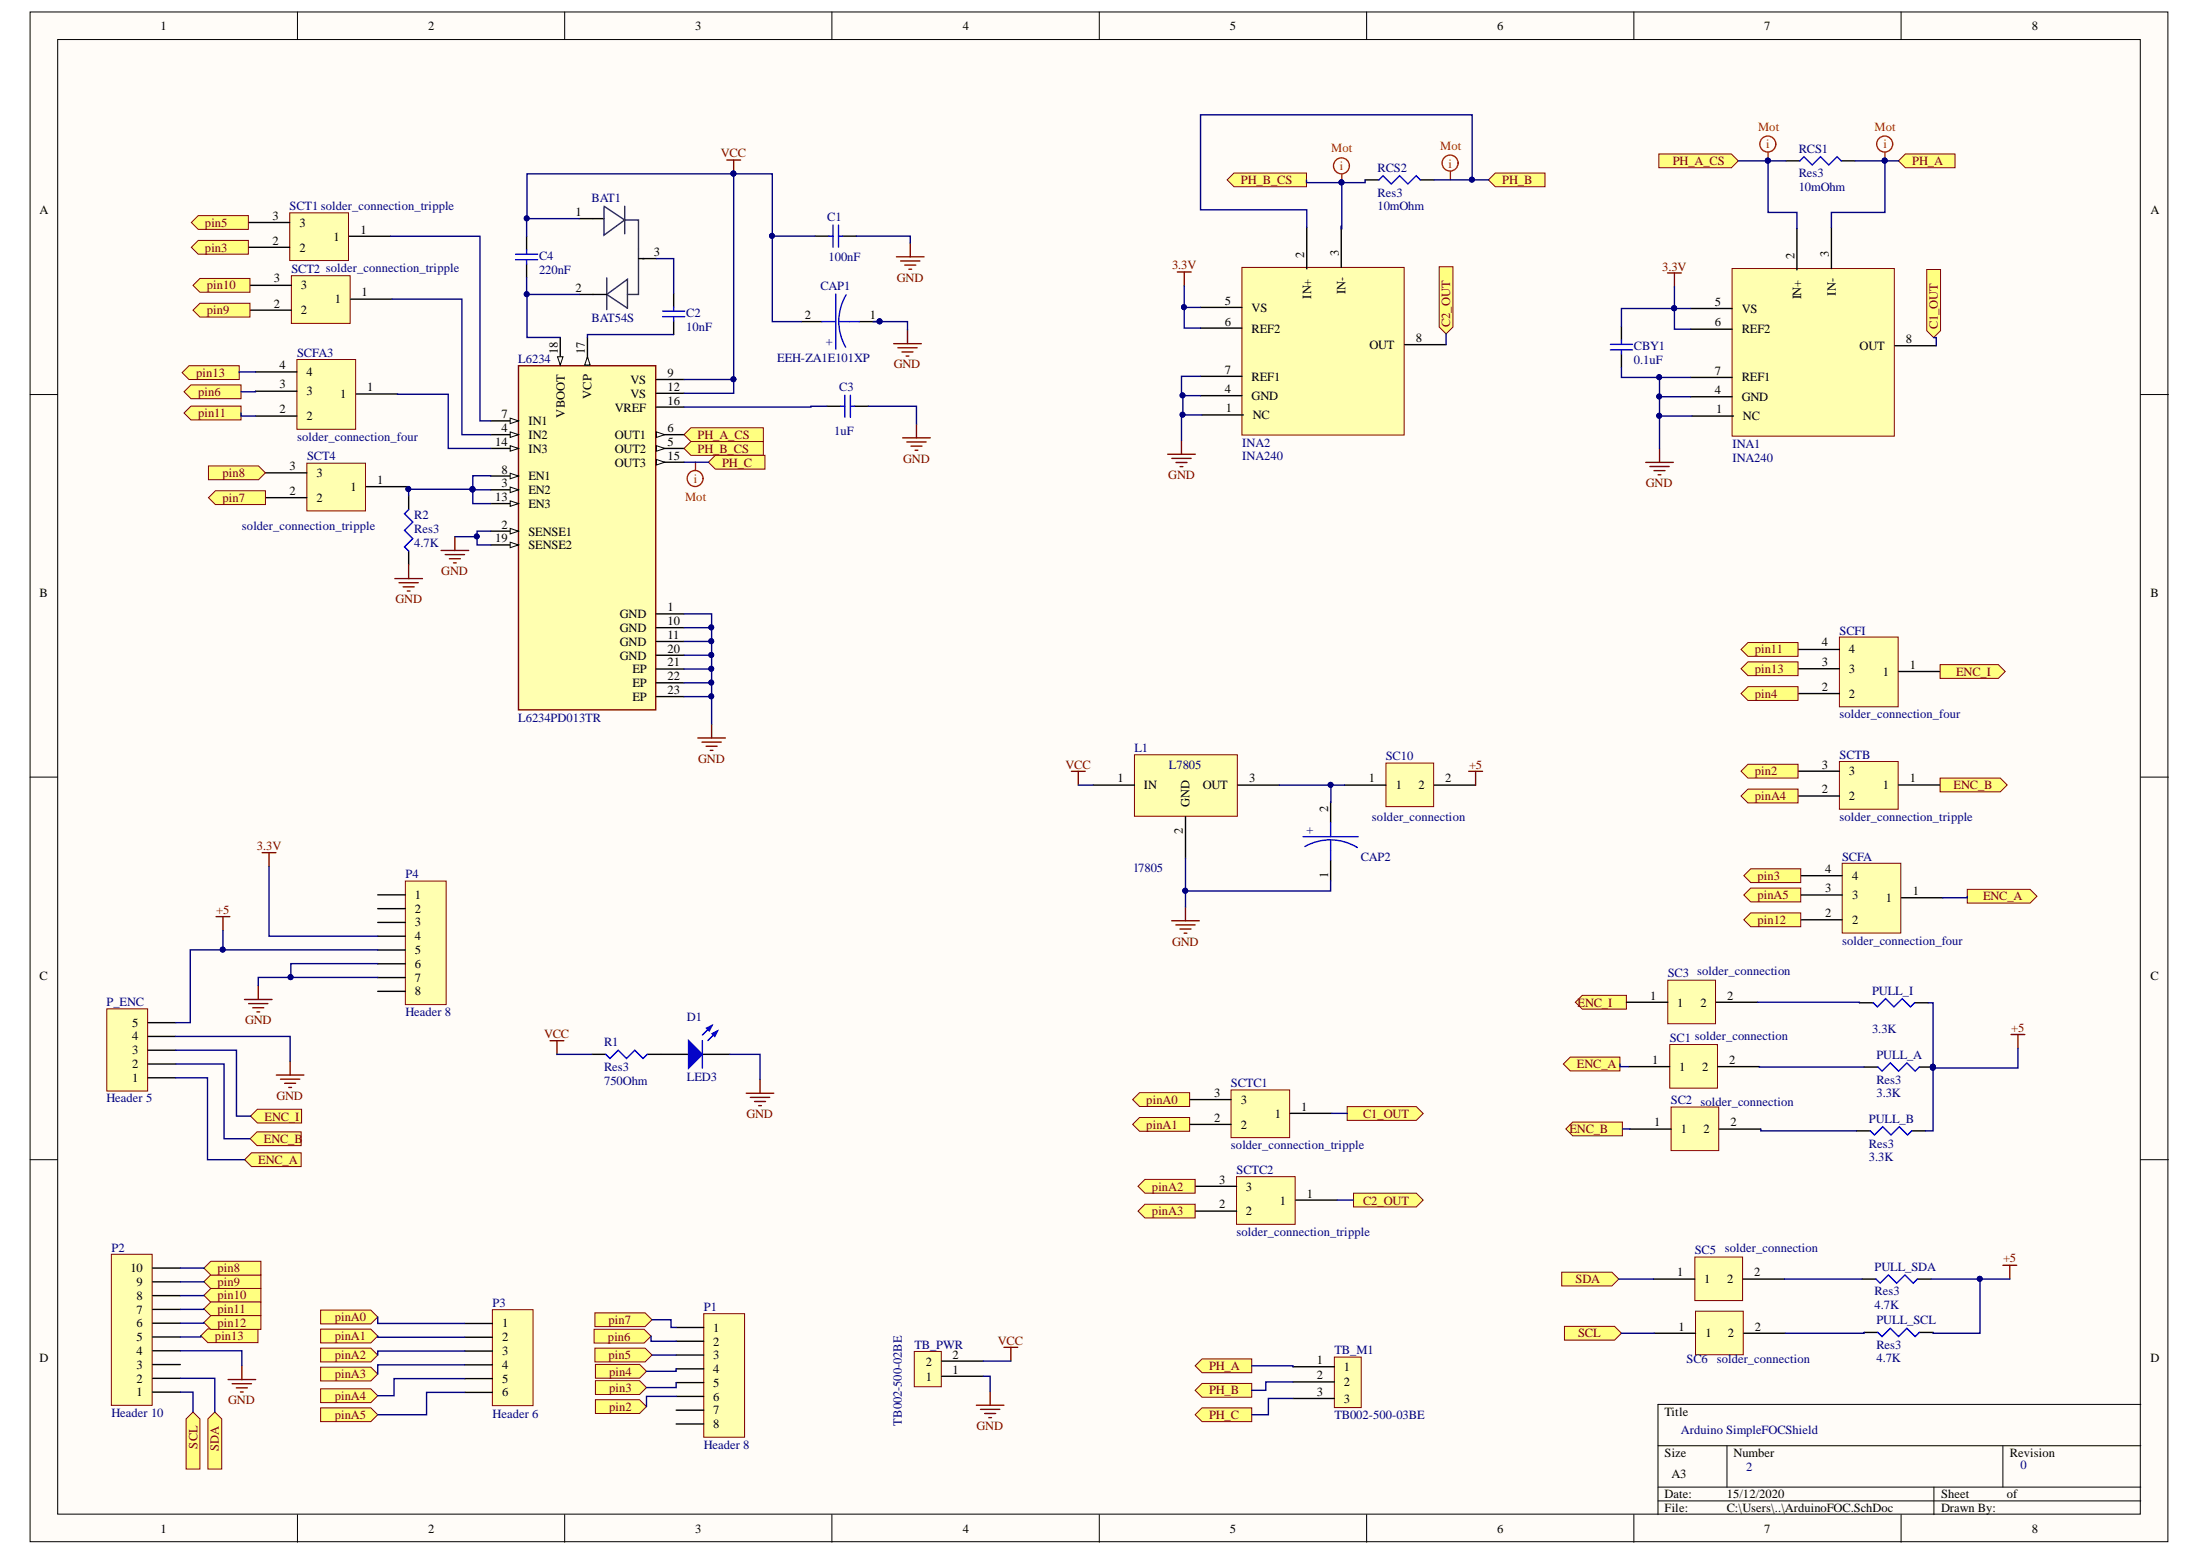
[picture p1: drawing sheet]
<svg xmlns="http://www.w3.org/2000/svg" width="297mm" height="210mm" viewBox="0 0 297 210" stroke-linecap="round" stroke-linejoin="round" font-family="sans-serif">
<g fill="#fffcf8" stroke="#000" stroke-width=".14">
<path d="M4.1 1.6h288.6v206.5h-288.6z"/>
<path d="M7.8 5.3h281.2v199.1h-281.2z"/>
</g>
<g fill="none" stroke="#000" stroke-width=".14">
<path d="M40.2 1.6v3.7M76.2 1.6v3.7M112.3 1.6v3.7M148.4 1.6v3.7M184.5 1.6v3.7M220.6 1.6v3.7M256.7 1.6v3.7M4.1 53.3h3.7M289.1 53.3h3.7M4.1 104.9h3.7M289.1 104.9h3.7M4.1 156.5h3.7"/>
<path d="M289.1 156.5h3.7M223.9 195.2h65.2M233.2 195.2v5.5M270.4 195.2v5.5M289.1 189.6h-65.2v14.9M40.2 204.5v3.7M76.2 204.5v3.7M112.3 204.5v3.7M148.4 204.5v3.7M184.5 204.5v3.7M220.6 204.5v3.7M223.9 200.7h65.2"/>
<path d="M223.9 202.6h65.2M256.7 204.5v3.7M261.1 200.7v3.8"/>
</g>
<path d="M95 177.3h5.5v16.7h-5.5z" fill="#ffffb0" stroke="#800000" stroke-width=".14"/>
<path d="M91.3 179.2h3.7M91.3 181.1h3.7M91.3 182.9h3.7M91.3 184.8h3.7M91.3 186.6h3.7M91.3 188.5h3.7M91.3 190.4h3.7M91.3 192.2h3.7" fill="none" stroke="#000" stroke-width=".19"/>
<path d="M66.5 176.8h5.5v12.9h-5.5z" fill="#ffffb0" stroke="#800000" stroke-width=".14"/>
<g fill="none" stroke="#000" stroke-width=".19">
<path d="M71.1 31.9v1.9M71.1 35.6v1.9M91 39.6v1.8M110 31.9h1.9M113.8 31.9h1.8M91 43.3v1.9M108.2 43.4h2.8M111.7 54.8h1.8M115.4 54.8h1.8M116 43.4h2.8M62.8 178.6h3.7M62.8 180.5h3.7"/>
<path d="M62.8 182.4h3.7M62.8 184.2h3.7M62.8 186.1h3.7M62.8 188h3.7"/>
</g>
<path d="M59.6 74.3h3.7M60.1 74.9h2.6M60.7 75.4h1.5M61.2 76h.4M61.4 72.4v1.9M94.2 99.6h3.7M96.1 97.8v1.8M94.8 100.2h2.6M95.3 100.7h1.5M95.9 101.3h.4" fill="none" stroke="#800000" stroke-width=".19"/>
<circle cx="118.8" cy="43.4" r=".33" fill="#000080" stroke="#000080" stroke-width=".14"/>
<g fill="none" stroke="#00f" stroke-width=".19">
<path d="M69.6 35.1h3M69.6 34.3h3M71.1 33.8v.5M71.1 35.1v.5M111.9 31.9h.6M112.5 30.4v3M112.8 39.7v7.4M113.2 30.4v3M113.2 31.9h.6M114.2 39.8a7 7 0 0 0 0 7.1M89.5 42h2.9M89.5 42.7h2.9"/>
<path d="M91 41.4v.6M91 42.7v.6M111 43.4h1.8M113.4 43.4h2.6M113.5 54.8h.6M114.1 53.4v2.9M114.8 53.4v2.9M114.8 54.8h.6"/>
</g>
<path d="M123.4 182.4h3.7v4.8h-3.7z" fill="#ffffb0" stroke="#800000" stroke-width=".14"/>
<path d="M127.2 185.8h5.6M127.2 183.7h5.6" fill="none" stroke="#000" stroke-width=".19"/>
<path d="M70 49.4h18.5v46.4h-18.5z" fill="#ffffb0" stroke="#800000" stroke-width=".19"/>
<path d="M66.3 56.8h3.7" fill="none" stroke="#000" stroke-width=".19"/>
<path d="M68.9 56.4l1.1 .4-1.1 .4z" fill="#fffcf8"/>
<path d="M68.9 56.4l1.1 .4-1.1 .4z" fill="none" stroke="#000" stroke-width=".14"/>
<path d="M66.3 58.7h3.7" fill="none" stroke="#000" stroke-width=".19"/>
<path d="M68.9 58.3l1.1 .4-1.1 .3z" fill="#fffcf8"/>
<path d="M68.9 58.3l1.1 .4-1.1 .3z" fill="none" stroke="#000" stroke-width=".14"/>
<path d="M66.3 60.5h3.7" fill="none" stroke="#000" stroke-width=".19"/>
<path d="M68.9 60.2l1.1 .3-1.1 .4z" fill="#fffcf8"/>
<path d="M68.9 60.2l1.1 .3-1.1 .4z" fill="none" stroke="#000" stroke-width=".14"/>
<path d="M66.3 64.3h3.7" fill="none" stroke="#000" stroke-width=".19"/>
<path d="M68.9 63.9l1.1 .4-1.1 .3z" fill="#fffcf8"/>
<path d="M68.9 63.9l1.1 .4-1.1 .3z" fill="none" stroke="#000" stroke-width=".14"/>
<path d="M66.3 66.1h3.7" fill="none" stroke="#000" stroke-width=".19"/>
<path d="M68.9 65.7l1.1 .4-1.1 .4z" fill="#fffcf8"/>
<path d="M68.9 65.7l1.1 .4-1.1 .4z" fill="none" stroke="#000" stroke-width=".14"/>
<path d="M66.3 68h3.7" fill="none" stroke="#000" stroke-width=".19"/>
<path d="M68.9 67.6l1.1 .4-1.1 .4z" fill="#fffcf8"/>
<path d="M68.9 67.6l1.1 .4-1.1 .4z" fill="none" stroke="#000" stroke-width=".14"/>
<path d="M66.3 71.7h3.7" fill="none" stroke="#000" stroke-width=".19"/>
<path d="M68.9 71.3l1.1 .4-1.1 .4z" fill="#fffcf8"/>
<path d="M68.9 71.3l1.1 .4-1.1 .4z" fill="none" stroke="#000" stroke-width=".14"/>
<path d="M66.3 73.6h3.7" fill="none" stroke="#000" stroke-width=".19"/>
<path d="M68.9 73.2l1.1 .4-1.1 .3z" fill="#fffcf8"/>
<path d="M68.9 73.2l1.1 .4-1.1 .3z" fill="none" stroke="#000" stroke-width=".14"/>
<path d="M88.6 51.2h3.8M88.6 53.1h3.8M88.6 55h3.8M88.6 58.7h3.8" fill="none" stroke="#000" stroke-width=".19"/>
<path d="M88.6 58.3l1.1 .4-1.1 .3z" fill="#fffcf8"/>
<path d="M88.6 58.3l1.1 .4-1.1 .3z" fill="none" stroke="#000" stroke-width=".14"/>
<path d="M88.6 60.5h3.8" fill="none" stroke="#000" stroke-width=".19"/>
<path d="M88.6 60.2l1.1 .3-1.1 .4z" fill="#fffcf8"/>
<path d="M88.6 60.2l1.1 .3-1.1 .4z" fill="none" stroke="#000" stroke-width=".14"/>
<path d="M88.6 62.4h3.8" fill="none" stroke="#000" stroke-width=".19"/>
<path d="M88.6 62l1.1 .4-1.1 .4z" fill="#fffcf8"/>
<path d="M88.6 62l1.1 .4-1.1 .4z" fill="none" stroke="#000" stroke-width=".14"/>
<path d="M79.3 45.6v3.7" fill="none" stroke="#000" stroke-width=".19"/>
<path d="M79.3 48.2l.4 1.1h-.8z" fill="#fffcf8"/>
<path d="M79.3 48.2l.4 1.1h-.8z" fill="none" stroke="#000" stroke-width=".14"/>
<path d="M75.6 45.6v3.7M88.6 82.9h3.8M88.6 84.7h3.8M88.6 86.6h3.8M88.6 88.4h3.8M88.6 90.3h3.8M88.6 92.2h3.8M88.6 94h3.8" fill="none" stroke="#000" stroke-width=".19"/>
<path d="M75.3 48.2h.7l-.4 1.1z" fill="#fffcf8"/>
<path d="M75.3 48.2h.7l-.4 1.1z" fill="none" stroke="#000" stroke-width=".14"/>
<path d="M14.4 136.2h5.5v11.1h-5.5z" fill="#ffffb0" stroke="#800000" stroke-width=".14"/>
<path d="M78.2 29.5h3.3M78.2 39.7h3.7M86.2 34.9h2.4M20 139.9h3.7M20 138h3.7M20 145.5h3.7M20 143.6h3.7M20 141.8h3.7M89.2 142.3h3.8M94.8 142.3h3.8" fill="none" stroke="#000" stroke-width=".19"/>
<path d="M81.5 27.8l2.8 1.9-2.8 2v-3.7M81.9 39.7l2.8-2v3.9zM81.9 37.5v4.3M84.3 29.7h1.9v10h-1.5M84.3 27.8v3.8" fill="none" stroke="#073763" stroke-width=".19"/>
<g fill="none" stroke="#800000" stroke-width=".19">
<path d="M121 34.7h3.8M121.6 35.2h2.6M122.2 35.8h1.4M122.7 36.3h.4M122.9 32.8v1.9M120.7 46.4h3.7M121.2 46.9h2.6M121.8 47.5h1.5M121.9 59.1h3.7M122.3 48.1h.4M122.4 59.7h2.6M122.5 44.5v1.9"/>
<path d="M123.7 57.2v1.9M123 60.2h1.5M123.6 60.8h.3M33 134.9h3.7M33.6 135.5h2.6M34.1 136h1.5M34.7 136.6h.4M34.9 133.1v1.8M37.3 145.1h3.7M37.9 145.7h2.6M38.4 146.2h1.5M39 146.8h.4"/>
<path d="M39.2 143.3v1.8M131.8 189.7h3.7M132.4 190.2h2.6M132.9 190.8h1.5M133.5 191.4h.4M133.7 187.8v1.9M135.5 181.9h1.9M136.5 181.9v1.8"/>
</g>
<g fill="none" stroke="#f00" stroke-width=".19">
<path d="M181.2 23.5v1.2M238.7 20.6v1.1M93.9 62.4v1.1"/>
<circle cx="238.7" cy="19.4" r="1.08"/>
<circle cx="181.1" cy="22.4" r="1.08"/>
<circle cx="93.8" cy="64.6" r="1.08"/>
</g>
<g fill="#000080" stroke="#000080" stroke-width=".14">
<circle cx="238.7" cy="21.7" r=".34"/>
<circle cx="181.1" cy="24.6" r=".33"/>
</g>
<path d="M93 140.5l1.8 1.8-1.8 1.9z" fill="#00f"/>
<path d="M96.1 138.4l-1.3 1.3M96.9 139.2l-1.3 1.3M93 140.5l1.8 1.8-1.8 1.9z" fill="none" stroke="#00f" stroke-width=".19"/>
<path d="M96.1 139.5l.8-.3-.4 .7z" fill="#00f"/>
<path d="M96.1 139.5l.8-.3-.4 .7z" fill="none" stroke="#00f" stroke-width=".19"/>
<path d="M95.4 138.8l.7-.4-.3 .8z" fill="#00f"/>
<path d="M95.4 138.8l.7-.4-.3 .8zM94.8 140.5v3.7M252.5 152.7l.6 .5 1.1-1.1 1.1 1.1 1.1-1.1 1.2 1.1 .5-.5M253.6 144l.5 .6 1.1-1.1 1.1 1.1 1.2-1.1 1.1 1.1 .5-.6" fill="none" stroke="#00f" stroke-width=".19"/>
<path d="M100.8 147.6h3.7M101.3 148.1h2.6M101.9 148.7h1.5M102.4 149.2h.4M102.6 145.7v1.9" fill="none" stroke="#800000" stroke-width=".19"/>
<path d="M250.7 152.7h1.8M251.7 144h1.9M258.1 152.7h1.9M259.1 144h1.9" fill="none" stroke="#000" stroke-width=".19"/>
<g fill="#ffff80" stroke="#800000" stroke-width=".14">
<path d="M33.8 153.7l.9-.9h6v1.8h-6z" fill-rule="evenodd"/>
<path d="M211.1 143.6l.9-.9h6.7v1.9h-6.7z" fill-rule="evenodd"/>
<path d="M33 156.5l1-.9h6.7v1.9h-6.7z" fill-rule="evenodd"/>
<path d="M211.4 152.4l.9-.9h6.8v1.8h-6.8z" fill-rule="evenodd"/>
</g>
<path d="M225.6 149.4h6.5v5.9h-6.5z" fill="#ffffb0" stroke="#800000" stroke-width=".14"/>
<path d="M220 152.4h5.6M232.1 152.4h5.6" fill="none" stroke="#000" stroke-width=".19"/>
<path d="M225.4 141h6.5v5.9h-6.5z" fill="#ffffb0" stroke="#800000" stroke-width=".14"/>
<path d="M55.2 66.9v1.9M55.2 74.4v1.8M219.9 144h5.5M232 144h5.5" fill="none" stroke="#000" stroke-width=".19"/>
<path d="M55.2 68.8l-.6 .6 1.1 1.1-1.1 1.1 1.1 1.1-1.1 1.1 .6 .6" fill="none" stroke="#00f" stroke-width=".19"/>
<path d="M53.3 78.1h3.7M53.9 78.7h2.6M54.4 79.2h1.5M55 79.8h.4M55.2 76.2v1.9" fill="none" stroke="#800000" stroke-width=".19"/>
<path d="M39.1 28.7h8v6.5h-8z" fill="#ffffb0" stroke="#800000" stroke-width=".14"/>
<path d="M33.5 33.4h5.6M33.5 30h5.6M47.1 31.9h5.6" fill="none" stroke="#000" stroke-width=".19"/>
<g fill="#ffff80" stroke="#800000" stroke-width=".14">
<path d="M33.8 150.7l1-1h5.9v1.9h-5.9z" fill-rule="evenodd"/>
<path d="M212.7 135.3l.9-.9h6v1.8h-6z" fill-rule="evenodd"/>
</g>
<path d="M225.2 132.3h6.4v5.9h-6.4z" fill="#ffffb0" stroke="#800000" stroke-width=".14"/>
<path d="M219.6 135.3h5.6M231.7 135.3h5.6M251.1 135.4h1.8M258.5 135.4h1.9" fill="none" stroke="#000" stroke-width=".19"/>
<path d="M252.9 135.4l.6 .5 1.1-1.1 1.1 1.1 1.1-1.1 1.1 1.1 .6-.5" fill="none" stroke="#00f" stroke-width=".19"/>
<path d="M39.3 37.2h8v6.5h-8z" fill="#ffffb0" stroke="#800000" stroke-width=".14"/>
<path d="M33.8 38.5h5.5M33.8 41.9h5.5M47.4 40.4h5.5M79.9 142.3h1.9M87.4 142.3h1.8" fill="none" stroke="#000" stroke-width=".19"/>
<path d="M81.8 142.3l.6 .6 1.1-1.1 1.1 1.1 1.1-1.1 1.1 1.1 .6-.6" fill="none" stroke="#00f" stroke-width=".19"/>
<g fill="#ffff80" stroke="#800000" stroke-width=".14">
<path d="M27.5 173l1-.9h6.7v1.8h-6.7z" fill-rule="evenodd"/>
<path d="M27.5 174.9l1-1h6.7v1.9h-6.7z" fill-rule="evenodd"/>
<path d="M27.5 176.7l1-1h6.7v1.9h-6.7z" fill-rule="evenodd"/>
<path d="M26.1 38.5l.9-.9h6.8v1.8h-6.8z" fill-rule="evenodd"/>
<path d="M24.8 55.8l1-1h6.7v1.9h-6.7z" fill-rule="evenodd"/>
<path d="M25.8 33.4l1-.9h6.7v1.8h-6.7z" fill-rule="evenodd"/>
<path d="M24.8 52.9l1-.9h6.7v1.8h-6.7z" fill-rule="evenodd"/>
<path d="M80.3 182h6.8l.9 .9-.9 .9h-6.8z" fill-rule="evenodd"/>
<path d="M80.2 179.4h6.8l.9 1-.9 .9h-6.8z" fill-rule="evenodd"/>
</g>
<path d="M41.4 62.5h7.9v6.5h-7.9z" fill="#ffffb0" stroke="#800000" stroke-width=".14"/>
<path d="M35.8 67.2h5.6M35.8 63.8h5.6M49.4 65.7h5.6" fill="none" stroke="#000" stroke-width=".19"/>
<g fill="#ffff80" stroke="#800000" stroke-width=".14">
<path d="M28.1 67.2l1-1h6.7v1.9h-6.7z" fill-rule="evenodd"/>
<path d="M80.3 177.2h6.8l.9 .9-.9 1h-6.8z" fill-rule="evenodd"/>
</g>
<path d="M29.2 123.7h1.8M30.1 123.7v1.9M271.5 139.6h1.9M272.5 139.6v1.9M30.8 186.2h3.7M31.4 186.8h2.6M31.9 187.3h1.5M32.5 187.9h.3M32.7 184.4v1.8" fill="none" stroke="#800000" stroke-width=".19"/>
<path d="M248.4 102.8h7.9v6.4h-7.9z" fill="#ffffb0" stroke="#800000" stroke-width=".14"/>
<path d="M242.8 107.4h5.6M242.8 104.1h5.6M256.4 106h5.6" fill="none" stroke="#000" stroke-width=".19"/>
<g fill="#ffff80" stroke="#800000" stroke-width=".14">
<path d="M80.4 186.4h6l.9 .9-.9 .9h-6z" fill-rule="evenodd"/>
<path d="M80.4 188.9h6l.9 1-.9 .9h-6z" fill-rule="evenodd"/>
<path d="M80.4 184.2h6l.9 .9-.9 .9h-6z" fill-rule="evenodd"/>
<path d="M43.3 176.8h6.8l.9 1-.9 .9h-6.8z" fill-rule="evenodd"/>
<path d="M43.3 179.4h6.8l.9 .9-.9 1h-6.8z" fill-rule="evenodd"/>
<path d="M43.3 182h6.8l.9 .9-.9 .9h-6.8z" fill-rule="evenodd"/>
<path d="M43.3 184.5h6.8l.9 1-.9 .9h-6.8z" fill-rule="evenodd"/>
<path d="M265.6 120h8.5l.9 1-.9 .9h-8.5z" fill-rule="evenodd"/>
</g>
<path d="M248.7 116.5h7.9v9.4h-7.9z" fill="#ffffb0" stroke="#800000" stroke-width=".14"/>
<path d="M243.1 118.2h5.6M243.1 124.2h5.6M243.1 120.8h5.6M256.7 121.2h5.6" fill="none" stroke="#000" stroke-width=".19"/>
<path d="M98.1 21.6h1.9M99.1 21.6v1.9M74.3 140.5h1.8M75.2 140.5v1.8" fill="none" stroke="#800000" stroke-width=".19"/>
<circle cx="99" cy="23.4" r=".34" fill="#000080" stroke="#000080" stroke-width=".14"/>
<path d="M40.1 48.5h7.9v9.4h-7.9z" fill="#ffffb0" stroke="#800000" stroke-width=".14"/>
<path d="M34.5 56.2h5.6M34.5 52.8h5.6M34.5 50.2h5.6M48.1 53.2h5.6" fill="none" stroke="#000" stroke-width=".19"/>
<g fill="#ffff80" stroke="#800000" stroke-width=".14">
<path d="M24.6 50.3l.9-.9h6.8v1.8h-6.8z" fill-rule="evenodd"/>
<path d="M27.1 180.3l1-.9h6.7v1.8h-6.7z" fill-rule="evenodd"/>
</g>
<path d="M15 169.3h5.5v20.4h-5.5z" fill="#ffffb0" stroke="#800000" stroke-width=".14"/>
<path d="M20.6 178.6h3.7M20.6 176.8h3.7M20.6 174.9h3.7M20.6 173h3.7M20.6 171.2h3.7M20.6 187.9h3.7M20.6 186.1h3.7M20.6 184.2h3.7M20.6 182.3h3.7M20.6 180.5h3.7" fill="none" stroke="#000" stroke-width=".19"/>
<path d="M228.8 169.7h6.5v5.9h-6.5z" fill="#ffffb0" stroke="#800000" stroke-width=".14"/>
<path d="M223.2 172.7h5.6M235.4 172.7h5.5" fill="none" stroke="#000" stroke-width=".19"/>
<path d="M228.9 177h6.5v5.9h-6.5z" fill="#ffffb0" stroke="#800000" stroke-width=".14"/>
<path d="M223.3 180h5.6M235.4 180h5.6M251.4 172.7h1.9M251.7 179.9h1.9M258.9 172.7h1.8M259.1 179.9h1.9" fill="none" stroke="#000" stroke-width=".19"/>
<path d="M253.3 172.7l.5 .5 1.2-1.1 1.1 1.1 1.1-1.1 1.1 1.1 .6-.5M253.6 179.9l.5 .5 1.1-1.1 1.1 1.1 1.2-1.1 1.1 1.1 .5-.5" fill="none" stroke="#00f" stroke-width=".19"/>
<path d="M270.4 170.8h1.9M271.4 170.8v1.9" fill="none" stroke="#800000" stroke-width=".19"/>
<g fill="#ffff80" stroke="#800000" stroke-width=".14">
<path d="M28.1 191.5l.9-.9 .9 .9v6.8h-1.8z" fill-rule="evenodd"/>
<path d="M25.1 191.5l1-.9 .9 .9v6.8h-1.9z" fill-rule="evenodd"/>
<path d="M210.9 171.7h6.7l1 1-1 .9h-6.7z" fill-rule="evenodd"/>
<path d="M211.2 179h6.8l.9 1-.9 .9h-6.8z" fill-rule="evenodd"/>
</g>
<path d="M54.7 118.9h5.5v16.7h-5.5z" fill="#ffffb0" stroke="#800000" stroke-width=".14"/>
<path d="M51 120.8h3.7M51 122.7h3.7M51 124.5h3.7M51 126.4h3.7M51 128.2h3.7M51 130.1h3.7M51 132h3.7M51 133.8h3.7" fill="none" stroke="#000" stroke-width=".19"/>
<path d="M167.7 36.1h21.9v22.6h-21.9z" fill="#ffffb0" stroke="#800000" stroke-width=".14"/>
<path d="M176.4 30.7v5.6M181.1 30.5v5.6M162.1 53.4h5.6M162.1 44.3h5.6M162.1 50.8h5.6M162.1 41.5h5.6M162.3 56h5.6M189.7 46.5h5.5" fill="none" stroke="#000" stroke-width=".19"/>
<path d="M233.9 36.2h21.9v22.7h-21.9z" fill="#ffffb0" stroke="#800000" stroke-width=".14"/>
<path d="M184.3 24.3h1.9M191.8 24.3h1.8M241.1 21.7h1.9M242.6 30.9v5.5M247.3 30.7v5.5M248.6 21.7h1.9M228.3 53.6h5.6M228.3 44.4h5.6M228.3 51h5.6M228.3 41.6h5.6M228.5 56.2h5.5M255.8 46.7h5.6" fill="none" stroke="#000" stroke-width=".19"/>
<path d="M186.2 24.3l.5-.6 1.2 1.1 1.1-1.1 1.1 1.1 1.1-1.1 .6 .6M243 21.7l.6-.5 1.1 1.1 1.1-1.1 1.1 1.1 1.1-1.1 .6 .5" fill="none" stroke="#00f" stroke-width=".19"/>
<g fill="#ffff80" stroke="#800000" stroke-width=".14">
<path d="M256.3 21.7l1-.9h6.7v1.8h-6.7z" fill-rule="evenodd"/>
<path d="M201 24.3l.9-.9h6.7v1.8h-6.7z" fill-rule="evenodd"/>
</g>
<path d="M180.2 183.2h3.6v6.8h-3.6z" fill="#ffffb0" stroke="#800000" stroke-width=".14"/>
<path d="M174.6 184.5h5.6M174.6 186.5h5.6M174.6 188.8h5.6" fill="none" stroke="#000" stroke-width=".19"/>
<g fill="#ffff80" stroke="#800000" stroke-width=".14">
<path d="M161.4 184.4l.9-1h6.7v1.9h-6.7z" fill-rule="evenodd"/>
<path d="M161.4 187.7l.9-1h6.7v1.9h-6.7z" fill-rule="evenodd"/>
<path d="M161.4 191l.9-1h6.7v1.9h-6.7z" fill-rule="evenodd"/>
</g>
<path d="M159.5 59.5v1.8M157.7 61.3h3.7M158.2 61.9h2.6M158.8 62.4h1.5M159.3 63h.4M222.2 62.4h3.7M222.8 63h2.6M223.3 63.5h1.5M223.9 64.1h.4M224.1 60.6v1.8" fill="none" stroke="#800000" stroke-width=".19"/>
<g fill="#ffff80" stroke="#800000" stroke-width=".14">
<path d="M194.3 36h1.9v8.1l-1 1-.9-1z" fill-rule="evenodd"/>
<path d="M260.1 36.4h1.9v8.2l-.9 1-1-1z" fill-rule="evenodd"/>
</g>
<path d="M166.2 147.1h7.9v6.5h-7.9z" fill="#ffffb0" stroke="#800000" stroke-width=".14"/>
<path d="M160.6 151.8h5.6M160.6 148.4h5.6M174.2 150.3h5.6" fill="none" stroke="#000" stroke-width=".19"/>
<path d="M167 158.8h7.9v6.5h-7.9z" fill="#ffffb0" stroke="#800000" stroke-width=".14"/>
<path d="M161.4 163.5h5.6M161.4 160.1h5.6M175 162h5.6" fill="none" stroke="#000" stroke-width=".19"/>
<g fill="#ffff80" stroke="#800000" stroke-width=".14">
<path d="M152.9 148.4l1-.9h6.7v1.9h-6.7z" fill-rule="evenodd"/>
<path d="M152.9 151.8l1-1h6.7v1.9h-6.7z" fill-rule="evenodd"/>
<path d="M181.9 149.4h9.3l1 .9-1 .9h-9.3z" fill-rule="evenodd"/>
<path d="M153.7 160.1l.9-.9h6.8v1.9h-6.8z" fill-rule="evenodd"/>
<path d="M153.7 163.5l.9-.9h6.8v1.8h-6.8z" fill-rule="evenodd"/>
<path d="M182.7 161.1h8.5l1 .9-1 .9h-8.5z" fill-rule="evenodd"/>
</g>
<path d="M248.4 86h7.9v9.4h-7.9z" fill="#ffffb0" stroke="#800000" stroke-width=".14"/>
<path d="M242.8 93.6h5.6M242.8 90.3h5.6M242.8 87.7h5.6M256.4 90.6h5.6" fill="none" stroke="#000" stroke-width=".19"/>
<g fill="#ffff80" stroke="#800000" stroke-width=".14">
<path d="M43.3 187.5h6.8l.9 .9-.9 .9h-6.8z" fill-rule="evenodd"/>
<path d="M43.3 190h6.8l.9 1-.9 .9h-6.8z" fill-rule="evenodd"/>
<path d="M27.5 178.5l1-.9h6.7v1.8h-6.7z" fill-rule="evenodd"/>
<path d="M235.4 118.2l1-.9h6.7v1.8h-6.7z" fill-rule="evenodd"/>
<path d="M262 89.7h7.8l.9 .9-.9 1h-7.8z" fill-rule="evenodd"/>
<path d="M262 105h8.1l.9 1-.9 .9h-8.1z" fill-rule="evenodd"/>
</g>
<g fill="none" stroke="#f00" stroke-width=".19">
<path d="M195.8 23.2v1.1M254.5 20.6v1.1"/>
<circle cx="254.5" cy="19.4" r="1.08"/>
<circle cx="195.8" cy="22" r="1.08"/>
</g>
<circle cx="254.5" cy="21.7" r=".34" fill="#000080" stroke="#000080" stroke-width=".14"/>
<path d="M159 36.7h1.8M159.9 36.7v1.9M225.1 36.8h1.9M226.1 36.8v1.9M35.4 115.1h1.9M36.3 115.1v1.9" fill="none" stroke="#800000" stroke-width=".19"/>
<g fill="#ffff80" stroke="#800000" stroke-width=".14">
<path d="M92.4 58.7l.9-1h9.8v1.9h-9.8z" fill-rule="evenodd"/>
<path d="M92.4 60.5l.9-.9h9.8v1.9h-9.8z" fill-rule="evenodd"/>
<path d="M224 20.8h9.8l.9 .9-.9 .9h-9.8z" fill-rule="evenodd"/>
<path d="M165.7 24.3l.9-.9h9.8v1.8h-9.8z" fill-rule="evenodd"/>
<path d="M27.5 171.2l1-.9h6.7v1.8h-6.7z" fill-rule="evenodd"/>
<path d="M28.1 62.9h6.8l.9 .9-.9 1h-6.8z" fill-rule="evenodd"/>
<path d="M95.7 62.4l.9-.9h6.7v1.8h-6.7z" fill-rule="evenodd"/>
</g>
<path d="M218.9 44.1v1.8M218.9 47.8v1.8" fill="none" stroke="#000" stroke-width=".19"/>
<path d="M217.4 46.5h3M217.4 47.2h3M218.9 45.9v.6M218.9 47.2v.6" fill="none" stroke="#00f" stroke-width=".19"/>
<g fill="#ffff80" stroke="#800000" stroke-width=".14">
<path d="M26.1 41.9l.9-1h6.8v1.9h-6.8z" fill-rule="evenodd"/>
<path d="M25.8 30l1-.9h6.7v1.9h-6.7z" fill-rule="evenodd"/>
<path d="M235.1 104.1l.9-.9h6.8v1.8h-6.8z" fill-rule="evenodd"/>
<path d="M235.1 107.4l.9-.9h6.8v1.9h-6.8z" fill-rule="evenodd"/>
<path d="M235.1 93.6l.9-.9h6.8v1.9h-6.8z" fill-rule="evenodd"/>
<path d="M235.4 124.2l1-1h6.7v1.9h-6.7z" fill-rule="evenodd"/>
<path d="M235.4 120.8l1-.9h6.7v1.8h-6.7z" fill-rule="evenodd"/>
<path d="M235.1 90.3l.9-1h6.8v1.9h-6.8z" fill-rule="evenodd"/>
<path d="M235.1 87.7l.9-1h6.8v1.9h-6.8z" fill-rule="evenodd"/>
</g>
<path d="M153.2 101.9h13.9v8.3h-13.9z" fill="#ffffb0" stroke="#800000" stroke-width=".14"/>
<path d="M147.6 106h5.6M160.1 110.3v5.5M167.1 106h5.6M179.7 108.3v2.8M179.7 116.1v2.8" fill="none" stroke="#000" stroke-width=".19"/>
<path d="M144.7 104.1h1.8M145.6 104.1v1.9M158.2 124.3h3.7M158.8 124.8h2.6M159.3 125.4h1.5M159.9 126h.3M160.1 122.4v1.9" fill="none" stroke="#800000" stroke-width=".19"/>
<path d="M175.9 112.9h7.5M176.2 114.3a7 7 0 0 1 7.1 .1M179.7 111.1v1.8M179.7 113.5v2.6" fill="none" stroke="#00f" stroke-width=".19"/>
<path d="M187.1 103h6.5v5.9h-6.5z" fill="#ffffb0" stroke="#800000" stroke-width=".14"/>
<path d="M181.5 106h5.6M193.6 106h5.6" fill="none" stroke="#000" stroke-width=".19"/>
<path d="M198.3 104.1h1.9M199.2 104.1v1.9" fill="none" stroke="#800000" stroke-width=".19"/>
<g fill="none" stroke="#000080" stroke-width=".19">
<path d="M52.7 31.9h12.1v24.9h1.5M71.1 37.5l.1 8.1h4.4M71.2 39.7h7M71.2 29.5h7M88.6 34.9h2.4v4.7M99.1 23.5h-27.9l-.1 8.4M104.3 31.9h5.7M115.6 31.9h7.3v.9M159.9 38.6v5.7h2.2M176.4 24.3v.4h7.9v-.4M181.2 24.7v6.2h-.1v-.4M193.6 24.3h7.4"/>
<path d="M198.8 24.3v-8.8h-36.7v12.8h14.3v2.4M226.1 38.7v5.7h2.2M234.7 21.7h6.4M238.7 21.7v7h3.9v2.2M250.5 21.7h5.8M254.5 21.7v7h-7.2v2M32.5 55.8v.4h2M34.5 50.2h-2.2v.1M34.5 52.8v.1h-2M52.9 40.4h9.5v18.3h3.9M53.7 53.2h6.8v7.3h5.8M91 45.2h-11.7v.4"/>
<path d="M99.1 51.2v1.9h-6.7M108.2 43.4h-3.9v-19.9h-5.2v27.7h-6.7M111.7 54.8h-2.2v.2h-17.1M117.2 54.8h6.5v2.4M117.9 43.4h4.6v1.1M159.7 56h-.2v3.5M159.7 53.4h2.4M159.9 41.5h2.2M162.1 50.8h-2.6v2.6h.2v2.6h2.6M195.2 45.1v1.4M218.9 49.6v1.4h5.2M224.1 56.2h4.4"/>
<path d="M228.3 51h-4.2v2.6M228.3 41.6h-9.4v2.5M228.3 53.6h-4.2v7M261.1 45.6h.3v1.1M55 65.7h.2v1.2M55.2 66h8.6M61.4 72.4h3M63.8 66.1v1.9h2.5M66.3 64.3l-2.5-.1v1.9h2.5M66.3 71.7h-1.9v1.9h1.9M92.4 62.4h3.3M92.4 94h3.7v3.8"/>
<path d="M92.4 92.2h3.7v1.8M92.4 86.6h3.7v1.8M92.4 84.7h3.7v1.9M92.4 82.9h3.7v1.8M92.4 88.4h3.7v3.8M92.4 90.3h3.7M36.3 117v9.4h14.7M145.6 106h2M160.1 115.8v4.5h19.6v-1.4M172.7 106h8.8M179.7 106v2.3M23.7 139.9h15.5v3.4"/>
<path d="M30.1 125.6v2.6h20.9M30.1 128.2h-4.4v9.8h-2M51 130.1h-11.7v1.8M51 132l-16.1-.1v1.2M160.1 120.3v2.1M237.3 135.3h13.8v.1M260.4 135.4h.6v17.3h-1M265.6 121v.2h-3.3M23.7 145.5h4.3v11h5M23.7 143.6h6.6v10.1h3.5M23.7 141.8h8.2v8.9h1.9M79.9 142.3h-4.7"/>
<path d="M98.6 142.3h4v3.4M179.8 150.3h2.1M218.7 143.6v.4h1.2M219.1 152.4h.9M237.5 144h14.2M237.7 152.4v.3h13M272.5 141.5v2.7h-11.5M24.3 171.2h3.2M27.5 173h-3.2M27.5 174.9h-3.2M27.5 176.7v.1h-3.2M27.5 178.5v.1h-3.2"/>
<path d="M51 177.8v.8h11.8M88 178.1h2.6v1.1h.7M180.6 162h2.1M218.6 172.7h4.6M218.9 180h4.4M240.9 172.7h10.5M251.7 179.9v.1h-10.7M260.7 172.7h6.6M271.4 172.7h-4.1v7.3h-6.3v-.1M24.3 182.3h8.4v2.1M24.3 186.1h4.7v4.5M24.3 187.9h1.8v2.7"/>
<path d="M27.1 180.3v.2h-2.8M51 180.3v.2h11.8M62.8 182.4h-11.8v.5M62.8 184.2h-11.8v1.3M62.8 186.1h-9.6v2.3h-2.2M62.8 188h-5.2v3h-6.6M87.9 180.4v.7h3.4M88 182.9h3.3M91.3 186.6v.7h-4M91.3 184.8v.3h-4M91.3 188.5h-4v1.4M132.8 185.8h.9v2"/>
<path d="M132.8 183.7h3.7M169 184.4h5.6v.1M174.6 186.5h-3.7v1.2h-1.9M174.6 188.8h-3.3v2.2h-2.3"/>
</g>
<g fill="#000080" stroke="#000080" stroke-width=".14">
<circle cx="96" cy="94" r=".33"/>
<circle cx="96" cy="92.1" r=".33"/>
<circle cx="96" cy="90.3" r=".33"/>
<circle cx="96" cy="86.6" r=".33"/>
<circle cx="96" cy="88.4" r=".33"/>
<circle cx="96" cy="84.7" r=".33"/>
<circle cx="118.8" cy="43.4" r=".33"/>
<circle cx="39.2" cy="131.9" r=".34"/>
<circle cx="63.8" cy="66.1" r=".33"/>
<circle cx="30.1" cy="128.2" r=".34"/>
<circle cx="64.4" cy="72.4" r=".33"/>
<circle cx="104.2" cy="31.8" r=".33"/>
<circle cx="267.3" cy="172.6" r=".34"/>
<circle cx="55.1" cy="66" r=".33"/>
<circle cx="63.8" cy="66" r=".33"/>
<circle cx="159.7" cy="53.4" r=".33"/>
<circle cx="159.7" cy="56" r=".33"/>
<circle cx="224" cy="56.1" r=".33"/>
<circle cx="224" cy="50.9" r=".33"/>
<circle cx="224" cy="53.5" r=".33"/>
<circle cx="159.8" cy="41.5" r=".33"/>
<circle cx="238.7" cy="21.7" r=".34"/>
<circle cx="254.5" cy="21.7" r=".34"/>
<circle cx="71.1" cy="39.7" r=".33"/>
<circle cx="99" cy="51.2" r=".34"/>
<circle cx="99" cy="23.4" r=".34"/>
<circle cx="71.1" cy="29.5" r=".33"/>
<circle cx="226" cy="41.6" r=".34"/>
<circle cx="181.1" cy="24.6" r=".33"/>
<circle cx="198.7" cy="24.2" r=".34"/>
<circle cx="179.6" cy="105.9" r=".33"/>
<circle cx="160" cy="120.2" r=".34"/>
</g>
<g font-size="1.7">
<text x="21.7" y="4.1">1</text>
<text x="57.8" y="4.1">2</text>
<text x="93.8" y="4.1">3</text>
<text x="130" y="4.1">4</text>
<text x="166" y="4.1">5</text>
<text x="202.2" y="4.1">6</text>
<text x="238.2" y="4.1">7</text>
<text x="274.3" y="4.1">8</text>
<text x="5.3" y="28.9">A</text>
<text x="36.8" y="29.7">3</text>
<text x="77.7" y="29.2">1</text>
<text x="290.3" y="28.9">A</text>
<text x="36.8" y="33.1">2</text>
<text x="40.4" y="34">2</text>
<text x="40.4" y="30.6">3</text>
<text x="45" y="32.5">1</text>
<text x="48.7" y="31.5">1</text>
<text x="88.3" y="34.6">3</text>
<text x="176.1" y="34.8" transform="rotate(-90 176.1 34.8)">2</text>
<text x="180.8" y="34.6" transform="rotate(-90 180.8 34.6)">3</text>
<text x="242.3" y="34.9" transform="rotate(-90 242.3 34.9)">2</text>
<text x="246.9" y="34.7" transform="rotate(-90 246.9 34.7)">3</text>
<text x="37" y="41.5">2</text>
<text x="37" y="38.1">3</text>
<text x="40.6" y="39.1">3</text>
<text x="45.2" y="40.9">1</text>
<text x="48.8" y="40">1</text>
<text x="77.7" y="39.4">2</text>
<text x="165.4" y="41.2">5</text>
<text x="177" y="40.3" transform="rotate(-90 177 40.3)">IN+</text>
<text x="181.7" y="39.7" transform="rotate(-90 181.7 39.7)">IN-</text>
<text x="231.5" y="41.3">5</text>
<text x="243.2" y="40.4" transform="rotate(-90 243.2 40.4)">IN+</text>
<text x="247.9" y="39.9" transform="rotate(-90 247.9 39.9)">IN-</text>
<text x="40.6" y="42.4">2</text>
<text x="75.3" y="47.8" transform="rotate(-90 75.3 47.8)">18</text>
<text x="79" y="47.8" transform="rotate(-90 79 47.8)">17</text>
<text x="108.7" y="43">2</text>
<text x="117.5" y="43">1</text>
<text x="165.4" y="44">6</text>
<text x="169" y="44.9">REF2</text>
<text x="169" y="42.1">VS</text>
<text x="184.9" y="47.1">OUT</text>
<text x="191.2" y="46.2">8</text>
<text x="231.5" y="44">6</text>
<text x="235.2" y="45">REF2</text>
<text x="235.2" y="42.2">VS</text>
<text x="251.1" y="47.3">OUT</text>
<text x="257.3" y="46.3">8</text>
<text x="37.7" y="52.4">3</text>
<text x="37.7" y="49.8">4</text>
<text x="41.4" y="53.4">3</text>
<text x="41.4" y="50.7">4</text>
<text x="46" y="53.8">1</text>
<text x="49.6" y="52.8">1</text>
<text x="79.9" y="53.9" transform="rotate(-90 79.9 53.9)">VCP</text>
<text x="85.1" y="51.8">VS</text>
<text x="85.1" y="53.7">VS</text>
<text x="90.1" y="50.9">9</text>
<text x="90.1" y="52.8">12</text>
<text x="165.4" y="53">4</text>
<text x="165.4" y="50.5">7</text>
<text x="169" y="53.9">GND</text>
<text x="169" y="51.4">REF1</text>
<text x="231.5" y="53.2">4</text>
<text x="231.5" y="50.6">7</text>
<text x="235.2" y="51.5">REF1</text>
<text x="37.7" y="55.8">2</text>
<text x="41.4" y="56.7">2</text>
<text x="67.7" y="56.5">7</text>
<text x="67.7" y="58.3">4</text>
<text x="71.3" y="57.4">IN1</text>
<text x="71.3" y="59.3">IN2</text>
<text x="76.2" y="56.4" transform="rotate(-90 76.2 56.4)">VBOOT</text>
<text x="83" y="55.5">VREF</text>
<text x="83" y="59.3">OUT1</text>
<text x="90.1" y="54.6">16</text>
<text x="90.1" y="58.3">6</text>
<text x="165.5" y="55.6">1</text>
<text x="169.2" y="56.6">NC</text>
<text x="231.7" y="55.8">1</text>
<text x="235.2" y="54.1">GND</text>
<text x="235.3" y="56.7">NC</text>
<text x="39.1" y="63.4">3</text>
<text x="42.7" y="64.3">3</text>
<text x="50.9" y="65.4">1</text>
<text x="66.9" y="60.2">14</text>
<text x="67.7" y="63.9">8</text>
<text x="67.7" y="65.8">3</text>
<text x="71.3" y="61.1">IN3</text>
<text x="71.3" y="64.9">EN1</text>
<text x="83" y="61.1">OUT2</text>
<text x="83" y="63">OUT3</text>
<text x="90.1" y="60.2">5</text>
<text x="90.1" y="62.1">15</text>
<text x="39.1" y="66.8">2</text>
<text x="42.7" y="67.7">2</text>
<text x="47.3" y="66.3">1</text>
<text x="66.9" y="67.6">13</text>
<text x="67.7" y="71.4">2</text>
<text x="71.3" y="66.7">EN2</text>
<text x="71.3" y="68.6">EN3</text>
<text x="66.9" y="73.2">19</text>
<text x="71.3" y="72.3">SENSE1</text>
<text x="71.3" y="74.2">SENSE2</text>
<text x="5.3" y="80.6">B</text>
<text x="83.7" y="83.5">GND</text>
<text x="90.1" y="82.5">1</text>
<text x="290.3" y="80.6">B</text>
<text x="83.7" y="85.3">GND</text>
<text x="83.7" y="87.2">GND</text>
<text x="83.7" y="89">GND</text>
<text x="90.1" y="84.4">10</text>
<text x="90.1" y="86.2">11</text>
<text x="90.1" y="88.1">20</text>
<text x="90.1" y="90">21</text>
<text x="246" y="89.9">3</text>
<text x="246" y="87.3">4</text>
<text x="249.6" y="88.2">4</text>
<text x="85.4" y="90.9">EP</text>
<text x="85.4" y="92.8">EP</text>
<text x="85.4" y="94.6">EP</text>
<text x="90.1" y="91.8">22</text>
<text x="90.1" y="93.7">23</text>
<text x="246" y="93.3">2</text>
<text x="249.6" y="94.2">2</text>
<text x="249.6" y="90.8">3</text>
<text x="254.2" y="91.2">1</text>
<text x="257.8" y="90.3">1</text>
<text x="150.9" y="105.6">1</text>
<text x="154.4" y="106.5">IN</text>
<text x="162.4" y="106.5">OUT</text>
<text x="168.7" y="105.6">3</text>
<text x="184.8" y="105.6">1</text>
<text x="188.5" y="106.5">1</text>
<text x="191.5" y="106.5">2</text>
<text x="195.1" y="105.6">2</text>
<text x="246" y="107">2</text>
<text x="246" y="103.7">3</text>
<text x="249.6" y="108">2</text>
<text x="249.6" y="104.7">3</text>
<text x="254.2" y="106.5">1</text>
<text x="257.8" y="105.6">1</text>
<text x="159.7" y="112.5" transform="rotate(-90 159.7 112.5)">2</text>
<text x="160.6" y="109" transform="rotate(-90 160.6 109)">GND</text>
<text x="179.3" y="109.6" transform="rotate(-90 179.3 109.6)">2</text>
<text x="179.3" y="118.5" transform="rotate(-90 179.3 118.5)">1</text>
<text x="246.4" y="117.9">4</text>
<text x="250.1" y="118.8">4</text>
<text x="56" y="121.3">1</text>
<text x="56" y="123.2">2</text>
<text x="56" y="125.1">3</text>
<text x="246.4" y="123.8">2</text>
<text x="246.4" y="120.4">3</text>
<text x="250.1" y="124.7">2</text>
<text x="250.1" y="121.3">3</text>
<text x="254.6" y="121.8">1</text>
<text x="258.3" y="120.8">1</text>
<text x="56" y="126.9">4</text>
<text x="56" y="128.8">5</text>
<text x="56" y="130.6">6</text>
<text x="5.3" y="132.2">C</text>
<text x="56" y="132.5">7</text>
<text x="56" y="134.4">8</text>
<text x="222.8" y="135">1</text>
<text x="226.5" y="135.9">1</text>
<text x="229.6" y="135.9">2</text>
<text x="233.2" y="135">2</text>
<text x="290.3" y="132.2">C</text>
<text x="17.9" y="142.3">3</text>
<text x="17.9" y="140.4">4</text>
<text x="17.9" y="138.6">5</text>
<text x="223.1" y="143.6">1</text>
<text x="233.5" y="143.6">2</text>
<text x="17.9" y="146">1</text>
<text x="17.9" y="144.2">2</text>
<text x="163.9" y="148.1">3</text>
<text x="167.6" y="149">3</text>
<text x="175.7" y="149.9">1</text>
<text x="226.7" y="144.5">1</text>
<text x="229.8" y="144.5">2</text>
<text x="163.9" y="151.4">2</text>
<text x="167.6" y="152.4">2</text>
<text x="172.1" y="150.9">1</text>
<text x="223.3" y="152">1</text>
<text x="227" y="153">1</text>
<text x="230" y="153">2</text>
<text x="233.6" y="152">2</text>
<text x="164.6" y="159.8">3</text>
<text x="168.2" y="160.7">3</text>
<text x="176.4" y="161.7">1</text>
<text x="164.6" y="163.1">2</text>
<text x="168.2" y="164">2</text>
<text x="172.8" y="162.6">1</text>
<text x="17.6" y="171.7">10</text>
<text x="18.4" y="173.6">9</text>
<text x="226.5" y="172.2">1</text>
<text x="230.1" y="173.2">1</text>
<text x="233.2" y="173.2">2</text>
<text x="236.9" y="172.2">2</text>
<text x="18.4" y="179.2">6</text>
<text x="18.4" y="177.3">7</text>
<text x="18.4" y="175.5">8</text>
<text x="67.8" y="179.2">1</text>
<text x="96.3" y="179.8">1</text>
<text x="226.6" y="179.6">1</text>
<text x="236.9" y="179.6">2</text>
<text x="5.3" y="183.8">D</text>
<text x="18.4" y="184.8">3</text>
<text x="18.4" y="182.9">4</text>
<text x="18.4" y="181">5</text>
<text x="67.8" y="181">2</text>
<text x="67.8" y="182.9">3</text>
<text x="67.8" y="184.8">4</text>
<text x="96.3" y="181.6">2</text>
<text x="96.3" y="183.5">3</text>
<text x="96.3" y="185.4">4</text>
<text x="125" y="184.3">2</text>
<text x="128.6" y="185.4">1</text>
<text x="128.6" y="183.4">2</text>
<text x="177.8" y="184.1">1</text>
<text x="181.4" y="185">1</text>
<text x="230.3" y="180.5">1</text>
<text x="233.3" y="180.5">2</text>
<text x="290.3" y="183.8">D</text>
<text x="18.4" y="188.5">1</text>
<text x="18.4" y="186.6">2</text>
<text x="67.8" y="186.6">5</text>
<text x="67.8" y="188.5">6</text>
<text x="96.3" y="187.2">5</text>
<text x="96.3" y="189.1">6</text>
<text x="96.3" y="190.9">7</text>
<text x="125" y="186.4">1</text>
<text x="177.8" y="186.2">2</text>
<text x="177.8" y="188.4">3</text>
<text x="181.4" y="187.1">2</text>
<text x="181.4" y="189.3">3</text>
<text x="224.8" y="191.1">Title</text>
<text x="96.3" y="192.8">8</text>
<text x="224.8" y="196.7">Size</text>
<text x="234.1" y="196.7">Number</text>
<text x="271.4" y="196.7">Revision</text>
<text x="224.8" y="202.3">Date:</text>
<text x="225.7" y="199.5">A3</text>
<text x="233.1" y="202.3">15/12/2020</text>
<text x="262.1" y="202.3">Sheet</text>
<text x="271" y="202.3">of</text>
<text x="21.7" y="206.9">1</text>
<text x="57.8" y="206.9">2</text>
<text x="93.8" y="206.9">3</text>
<text x="130" y="206.9">4</text>
<text x="166" y="206.9">5</text>
<text x="202.2" y="206.9">6</text>
<text x="224.8" y="204.1">File:</text>
<text x="233.1" y="204.1">C:\Users\..\ArduinoFOC.SchDoc</text>
<text x="238.2" y="206.9">7</text>
<text x="262.1" y="204.1">Drawn By:</text>
<text x="274.3" y="206.9">8</text>
</g>
<g font-size="1.7" fill="#f00">
<text x="237.4" y="17.7">Mot</text>
<text x="253.1" y="17.7">Mot</text>
<text x="179.7" y="20.5">Mot</text>
<text x="180.9" y="23">i</text>
<text x="194.5" y="20.2">Mot</text>
<text x="195.6" y="22.7">i</text>
<text x="238.5" y="20">i</text>
<text x="254.3" y="20">i</text>
<text x="93.7" y="65.2">i</text>
<text x="92.5" y="67.6">Mot</text>
</g>
<g font-size="1.7" fill="#800000">
<text x="97.3" y="21.2">VCC</text>
<text x="225.9" y="22.3">PH_A_CS</text>
<text x="258.2" y="22.3">PH_A</text>
<text x="167.6" y="24.9">PH_B_CS</text>
<text x="202.8" y="24.9">PH_B</text>
<text x="27.7" y="34">pin3</text>
<text x="27.7" y="30.6">pin5</text>
<text x="27.9" y="39.1">pin10</text>
<text x="121.1" y="38">GND</text>
<text x="158.2" y="36.4">3.3V</text>
<text x="224.4" y="36.5">3.3V</text>
<text x="27.9" y="42.4">pin9</text>
<text x="195.8" y="44.1" transform="rotate(-90 195.8 44.1)">C2_OUT</text>
<text x="261.7" y="44.5" transform="rotate(-90 261.7 44.5)">C1_OUT</text>
<text x="26.5" y="50.9">pin13</text>
<text x="26.7" y="53.4">pin6</text>
<text x="120.7" y="49.7">GND</text>
<text x="26.7" y="56.3">pin11</text>
<text x="94.2" y="59.3">PH_A_CS</text>
<text x="30" y="64.3">pin8</text>
<text x="94.2" y="61.1">PH_B_CS</text>
<text x="97.5" y="63">PH_C</text>
<text x="121.9" y="62.5">GND</text>
<text x="157.7" y="64.7">GND</text>
<text x="222.2" y="65.8">GND</text>
<text x="30" y="67.7">pin7</text>
<text x="59.6" y="77.6">GND</text>
<text x="53.4" y="81.4">GND</text>
<text x="236.9" y="88.2">pin11</text>
<text x="236.9" y="94.2">pin4</text>
<text x="236.9" y="90.8">pin13</text>
<text x="264.1" y="91.2">ENC_I</text>
<text x="94.3" y="103">GND</text>
<text x="143.9" y="103.7">VCC</text>
<text x="198.4" y="103.7">+5</text>
<text x="236.9" y="104.7">pin2</text>
<text x="236.9" y="108">pinA4</text>
<text x="263.8" y="106.5">ENC_B</text>
<text x="34.7" y="114.7">3.3V</text>
<text x="237.3" y="118.8">pin3</text>
<text x="29.2" y="123.4">+5</text>
<text x="237.3" y="124.7">pin12</text>
<text x="237.3" y="121.3">pinA5</text>
<text x="267.7" y="121.5">ENC_A</text>
<text x="158.2" y="127.7">GND</text>
<text x="213" y="135.9">ENC_I</text>
<text x="33.1" y="138.3">GND</text>
<text x="73.5" y="140.1">VCC</text>
<text x="271.6" y="139.3">+5</text>
<text x="37.3" y="148.5">GND</text>
<text x="154.8" y="149">pinA0</text>
<text x="212.9" y="144.2">ENC_A</text>
<text x="35.6" y="154.2">ENC_B</text>
<text x="35.7" y="151.3">ENC_I</text>
<text x="100.8" y="150.9">GND</text>
<text x="154.8" y="152.4">pinA1</text>
<text x="184.1" y="150.9">C1_OUT</text>
<text x="211.9" y="153">ENC_B</text>
<text x="34.9" y="157.1">ENC_A</text>
<text x="155.5" y="160.7">pinA2</text>
<text x="155.5" y="164">pinA3</text>
<text x="184.1" y="162.6">C2_OUT</text>
<text x="29.4" y="173.6">pin9</text>
<text x="29.4" y="171.7">pin8</text>
<text x="212.7" y="173.2">SDA</text>
<text x="270.5" y="170.4">+5</text>
<text x="29.4" y="175.4">pin10</text>
<text x="29.4" y="177.2">pin11</text>
<text x="29.4" y="179.1">pin12</text>
<text x="45.2" y="178.3">pinA0</text>
<text x="82.2" y="178.7">pin7</text>
<text x="29" y="180.9">pin13</text>
<text x="45.2" y="180.9">pinA1</text>
<text x="45.2" y="183.5">pinA2</text>
<text x="82.1" y="181">pin6</text>
<text x="82.2" y="183.5">pin5</text>
<text x="82.3" y="185.7">pin4</text>
<text x="134.7" y="181.5">VCC</text>
<text x="163.2" y="184.9">PH_A</text>
<text x="213.1" y="180.5">SCL</text>
<text x="30.8" y="189.6">GND</text>
<text x="45.2" y="186">pinA3</text>
<text x="45.2" y="189">pinA4</text>
<text x="45.2" y="191.5">pinA5</text>
<text x="82.3" y="187.9">pin3</text>
<text x="82.3" y="190.4">pin2</text>
<text x="163.2" y="188.2">PH_B</text>
<text x="163.2" y="191.5">PH_C</text>
<text x="26.7" y="195.6" transform="rotate(-90 26.7 195.6)">SCL</text>
<text x="29.5" y="195.8" transform="rotate(-90 29.5 195.8)">SDA</text>
<text x="131.8" y="193">GND</text>
</g>
<g font-size="1.7" fill="#000080">
<text x="186" y="23.2">RCS2</text>
<text x="242.9" y="20.6">RCS1</text>
<text x="242.9" y="23.9">Res3</text>
<text x="39.1" y="28.3">SCT1 solder_connection_tripple</text>
<text x="79.9" y="27.3">BAT1</text>
<text x="111.7" y="29.8">C1</text>
<text x="186" y="28.4">10mOhm</text>
<text x="186" y="26.5">Res3</text>
<text x="242.9" y="25.8">10mOhm</text>
<text x="72.8" y="35.1">C4</text>
<text x="111.9" y="35.3">100nF</text>
<text x="39.3" y="36.9">SCT2 solder_connection_tripple</text>
<text x="72.8" y="36.9">220nF</text>
<text x="110.8" y="39.1">CAP1</text>
<text x="79.9" y="43.5">BAT54S</text>
<text x="92.7" y="44.6">10nF</text>
<text x="92.7" y="42.8">C2</text>
<text x="112.5" y="45.8" transform="rotate(-180 112.5 45.8)">+</text>
<text x="220.6" y="47.3">CBY1</text>
<text x="40.1" y="48.2">SCFA3</text>
<text x="70" y="49">L6234</text>
<text x="104.9" y="48.9">EEH-ZA1E101XP</text>
<text x="113.3" y="52.8">C3</text>
<text x="220.6" y="49.1">0.1uF</text>
<text x="40.1" y="59.5">solder_connection_four</text>
<text x="112.6" y="58.8">1uF</text>
<text x="41.5" y="62.1">SCT4</text>
<text x="167.7" y="60.3">INA2</text>
<text x="167.7" y="62.1">INA240</text>
<text x="233.9" y="60.5">INA1</text>
<text x="233.9" y="62.3">INA240</text>
<text x="32.7" y="71.5">solder_connection_tripple</text>
<text x="55.9" y="70.1">R2</text>
<text x="55.9" y="72">Res3</text>
<text x="55.9" y="73.8">4.7K</text>
<text x="248.4" y="85.7">SCFI</text>
<text x="70" y="97.4">L6234PD013TR</text>
<text x="153.2" y="101.6">L1</text>
<text x="248.4" y="97">solder_connection_four</text>
<text x="157.8" y="103.7">L7805</text>
<text x="187.1" y="102.7">SC10</text>
<text x="248.4" y="102.4">SCTB</text>
<text x="177.3" y="112.5" transform="rotate(-90 177.3 112.5)">+</text>
<text x="185.2" y="110.8">solder_connection</text>
<text x="248.4" y="110.8">solder_connection_tripple</text>
<text x="54.8" y="118.5">P4</text>
<text x="153.2" y="117.7">l7805</text>
<text x="183.7" y="116.3">CAP2</text>
<text x="248.7" y="116.2">SCFA</text>
<text x="225.2" y="131.9">SC3 solder_connection</text>
<text x="248.7" y="127.5">solder_connection_four</text>
<text x="14.4" y="135.8">P_ENC</text>
<text x="54.8" y="137.2">Header 8</text>
<text x="92.7" y="137.8">D1</text>
<text x="252.8" y="134.3">PULL_I</text>
<text x="81.6" y="141.2">R1</text>
<text x="225.4" y="140.6">SC1 solder_connection</text>
<text x="252.8" y="139.4">3.3K</text>
<text x="253.4" y="142.9">PULL_A</text>
<text x="14.4" y="148.8">Header 5</text>
<text x="81.6" y="146.5">750Ohm</text>
<text x="81.6" y="144.6">Res3</text>
<text x="92.7" y="145.9">LED3</text>
<text x="166.2" y="146.8">SCTC1</text>
<text x="225.6" y="149.1">SC2 solder_connection</text>
<text x="253.4" y="148.1">3.3K</text>
<text x="253.4" y="146.3">Res3</text>
<text x="166.2" y="155.2">solder_connection_tripple</text>
<text x="252.3" y="151.5">PULL_B</text>
<text x="252.3" y="154.9">Res3</text>
<text x="167" y="158.5">SCTC2</text>
<text x="252.3" y="156.8">3.3K</text>
<text x="167" y="166.8">solder_connection_tripple</text>
<text x="15.1" y="168.9">P2</text>
<text x="228.8" y="169.3">SC5</text>
<text x="232.9" y="168.9">solder_connection</text>
<text x="253.1" y="171.6">PULL_SDA</text>
<text x="66.5" y="176.4">P3</text>
<text x="95" y="177">P1</text>
<text x="253.1" y="176.7">4.7K</text>
<text x="253.1" y="174.9">Res3</text>
<text x="253.4" y="178.8">PULL_SCL</text>
<text x="123.5" y="182.1">TB_PWR</text>
<text x="180.2" y="182.8">TB_M1</text>
<text x="227.7" y="184">SC6</text>
<text x="231.8" y="184">solder_connection</text>
<text x="253.4" y="183.9">4.7K</text>
<text x="253.4" y="182.1">Res3</text>
<text x="15.1" y="191.3">Header 10</text>
<text x="66.5" y="191.4">Header 6</text>
<text x="180.2" y="191.6">TB002-500-03BE</text>
<text x="95" y="195.6">Header 8</text>
<text x="121.8" y="192.5" transform="rotate(-90 121.8 192.5)">TB002-500-02BE</text>
<text x="227" y="193.6">Arduino SimpleFOCShield</text>
<text x="235.8" y="198.6">2</text>
<text x="272.8" y="198.3">0</text>
</g>
<text font-size="1.1" fill="#000080" x="258.6" y="144.3">PIPULL0A01</text>
</svg>
